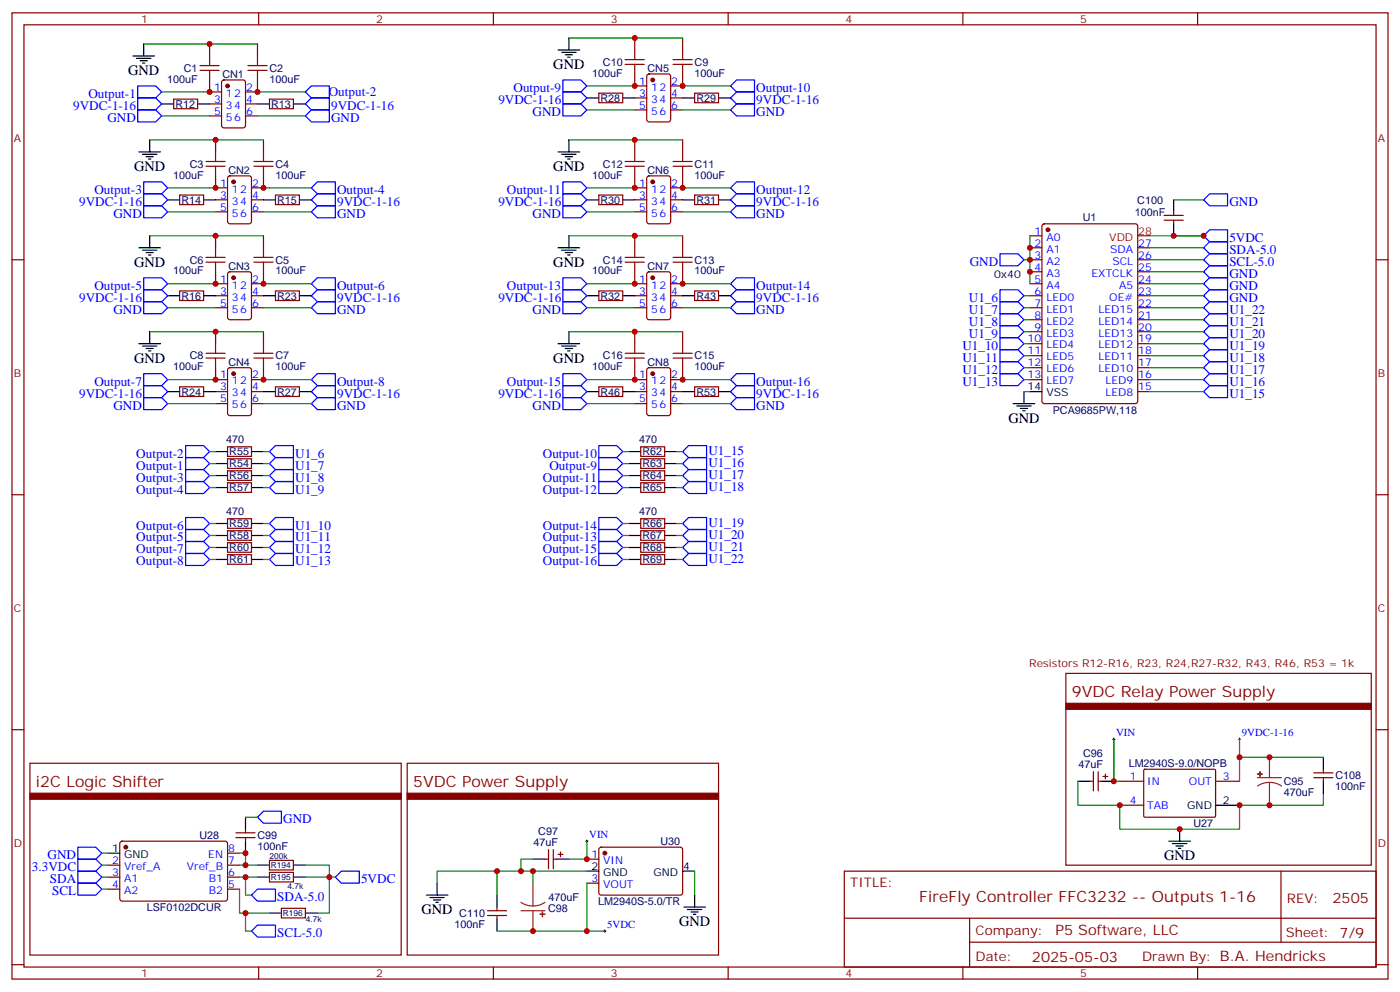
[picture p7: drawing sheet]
<svg xmlns="http://www.w3.org/2000/svg" width="412mm" height="292mm" viewBox="0 0 412 292" stroke-linecap="round" stroke-linejoin="round" font-family="sans-serif">
<g fill="none" stroke="#870000" stroke-width=".35">
<path d="M3.5 3.8h405.4v284.3h-405.4zM7.1 7.3h398.2v277.3h-398.2zM61.7 12.9v3.6M75.8 12.9v3.6M76.2 3.8v3.5M145.3 3.8v3.5M187 11.2v3.5M201.1 11.2v3.5M214.5 3.8v3.5M283.6 3.8v3.5M352.8 3.8v3.5M51.2 29.2h7v2.8h-7z"/>
<path d="M61.7 23.5v3.6h3.6M61.7 34.1h3.6M61.7 30.6h3.6M65.5 23.7l.5-.2h5.6l.7 .5v12.9l-.4 .7h-5.9l-.7-.4v-13zM72.3 34.1h3.5M72.3 30.6h3.5M75.8 23.5v3.6h-3.5M79.4 29.2h7v2.8h-7zM176.4 27.4h7v2.8h-7zM187 21.8v3.5h3.5M187 32.3h3.5M187 28.8h3.5"/>
<path d="M190.7 22l.5-.2h5.6l.7 .4 .1 13-.5 .6-5.9 .1-.6-.5-.1-12.9zM197.6 32.3h3.5M197.6 28.8h3.5M201.1 21.8v3.5h-3.5M204.6 27.4h7.1v2.8h-7.1zM52.9 57.4h7.1v2.8h-7.1zM63.5 51.8v3.5h3.5M63.5 58.8h3.5M63.5 41.2v3.5M67.3 52l.4-.2h5.7l.6 .4 .1 13-.5 .6-5.9 .1-.6-.5-.1-12.9zM74.1 58.8h3.5M77.6 51.8v3.5h-3.5"/>
<path d="M77.6 41.2v3.5M81.1 57.4h7.1v2.8h-7.1zM176.4 57.4h7v2.8h-7zM187 51.8v3.5h3.5M187 58.8h3.5M187 41.2v3.5M190.7 52l.5-.2h5.6l.7 .4 .1 13-.5 .6-5.9 .1-.6-.5-.1-12.9zM197.6 58.8h3.5M201.1 51.8v3.5h-3.5M201.1 41.2v3.5M204.6 57.4h7.1v2.8h-7.1zM3.5 76.4h3.6"/>
<path d="M63.5 62.3h3.5M63.5 80v3.5h3.5M63.5 69.4v3.5M74.1 62.3h3.5M77.6 80v3.5h-3.5M77.6 69.4v3.5M187 62.3h3.5M187 80v3.5h3.5M187 69.4v3.5M197.6 62.3h3.5M201.1 80v3.5h-3.5M201.1 69.4v3.5"/>
<path d="M303.4 76.4h3.5M303.4 69.4h3.5M303.4 72.9h3.5M303.4 80h3.5M307.2 66.1l.4-.2h26.8l.7 .4v51.8l-.4 .6-27.1 .1-.6-.5-.1-51.7zM335.1 76.4h3.6M335.1 72.9h3.6M335.1 80h3.6M342.9 63.4h5.6M342.9 64.8h5.6M345.7 62.3v1.1M345.7 64.8v1.1"/>
<path d="M405.3 76.4h3.6M52.9 85.6h7.1v2.8h-7.1zM63.5 90.6h3.5M63.5 87h3.5M63.5 97.6v3.5M67.3 80.2l.4-.2h5.7l.6 .4 .1 13-.5 .6-5.9 .1-.6-.5-.1-12.9zM74.1 90.6h3.5M74.1 87h3.5M77.6 97.6v3.5M81.1 85.6h7.1v2.8h-7.1zM176.4 85.6h7v2.8h-7zM187 90.6h3.5"/>
<path d="M187 87h3.5M187 97.6v3.5M190.7 80.2l.5-.2h5.6l.7 .4 .1 13-.5 .6-5.9 .1-.6-.5-.1-12.9zM197.6 90.6h3.5M197.6 87h3.5M201.1 97.6v3.5M204.6 85.6h7.1v2.8h-7.1zM303.4 83.5h3.5M303.4 90.6h3.5M303.4 87h3.5M303.4 94.1h3.5M303.4 97.6h3.5"/>
<path d="M335.1 83.5h3.6M335.1 90.6h3.6M335.1 87h3.6M335.1 94.1h3.6M335.1 97.6h3.6M52.9 113.8h7.1v2.9h-7.1zM63.5 108.2v3.5h3.5M63.5 118.8h3.5M63.5 115.3h3.5M67.3 108.4l.4-.2h5.7l.6 .4 .1 13-.5 .7h-5.9l-.6-.5-.1-12.9zM74.1 118.8h3.5M74.1 115.3h3.5"/>
<path d="M77.6 108.2v3.5h-3.5M81.1 113.8h7.1v2.9h-7.1zM176.4 113.8h7v2.9h-7zM187 108.2v3.5h3.5M187 118.8h3.5M187 115.3h3.5M190.7 108.4l.5-.2h5.6l.7 .4 .1 13-.5 .7h-5.9l-.6-.5-.1-12.9zM197.6 118.8h3.5M197.6 115.3h3.5M201.1 108.2v3.5h-3.5M204.6 113.8h7.1v2.9h-7.1zM303.4 111.7h3.5"/>
<path d="M303.4 101.1h3.5M303.4 104.7h3.5M303.4 108.2h3.5M335.1 111.7h3.6M335.1 115.3h3.6M335.1 101.1h3.6M335.1 104.7h3.6M335.1 108.2h3.6M67 135h7.1v2.8h-7.1zM67 131.5h7.1v2.8h-7.1zM67 138.5h7.1v2.9h-7.1zM188.7 131.5h7.1v2.8h-7.1z"/>
<path d="M188.7 135h7.1v2.8h-7.1zM188.7 138.5h7.1v2.9h-7.1zM3.5 145.6h3.6M67 142.1h7.1v2.8h-7.1zM67 156.2h7.1v2.8h-7.1zM67 152.6h7.1v2.9h-7.1zM67 159.7h7.1v2.8h-7.1zM188.7 142.1h7.1v2.8h-7.1zM188.7 152.6h7.1v2.9h-7.1zM188.7 156.2h7.1v2.8h-7.1zM188.7 159.7h7.1v2.8h-7.1zM405.3 145.6h3.6"/>
<path d="M67 163.2h7.1v2.9h-7.1zM188.7 163.2h7.1v2.9h-7.1zM314 198.2h89.9v56.4h-89.9zM3.5 214.7h3.6M405.3 214.7h3.6M8.8 224.6h109.4v56.5h-109.4zM119.9 224.6h91.8v56.5h-91.8zM321 229.9h1.1M322.1 227.1v5.6M323.5 229.9h1.1M323.5 227.1v5.6M324.9 228.5h1.4"/>
<path d="M325.6 227.8v1.4M329.8 229.9h7.1M329.8 237h7.1M337 226.6l.3-.2h20.6l.2 .3-.1 13.6-.3 .2-20.6-.1-.2-.3zM358.1 229.9h7M387 227.4h5.6M387 228.8h5.6M389.8 226.4v1M389.8 228.8v1.1M31.7 254.6h3.6M31.7 258.1h3.6M35.5 247.8l.5-.3 30.6 .1 .4 .6v16.6l-.7 .4-30.6-.1-.4-.6v-16.3z"/>
<path d="M67 254.6h3.6M67 258.1h3.6M67 251.1h3.6M69.5 245.1h5.6M69.5 246.5h5.6M72.3 244v1.1M72.3 246.5v1M79.4 253.2h7v2.8h-7zM79.4 256.7h7v2.8h-7zM160.5 252.8h1.1M161.6 250v5.7M163 252.8h1"/>
<path d="M163 250v5.7M164.4 251.4h1.4M165.1 250.7v1.4M172.9 252.8h3.5M172.9 259.9h3.5M176.6 249.5l.5-.2 23.6 .1 .4 .6-.1 13-.6 .4h-23.6l-.4-.7v-12.7zM248.7 256.4h156.6v28.2h-156.6zM377.3 256.4v20.9M31.7 261.7h3.6M67 261.7h3.6M82.9 267.3h7.1v2.8h-7.1zM143.6 268h5.6"/>
<path d="M143.6 269.4h5.6M146.4 266.9v1.1M146.4 269.4v1.1M248.7 270.2h156.5M285.6 277.3h119.6M285.6 270.2v14.1M3.5 283.9h3.6M76.2 284.6v3.5M145.3 284.6v3.5M214.5 284.6v3.5M283.6 284.6v3.5M352.8 284.6v3.5"/>
<path d="M405.3 283.9h3.6"/>
</g>
<g fill="#870000" stroke="#870000" stroke-width=".35">
<path d="M314 207h89.9v1.7h-89.9z"/>
<path d="M119.9 233.4h91.8v1.8h-91.8z"/>
<path d="M8.8 233.4h109.4v1.8h-109.4z"/>
<circle cx="67" cy="25.3" r=".53"/>
<circle cx="68.8" cy="53.5" r=".53"/>
<circle cx="68.8" cy="81.7" r=".53"/>
<circle cx="68.8" cy="110" r=".53"/>
<circle cx="192.3" cy="23.5" r=".53"/>
<circle cx="192.3" cy="53.5" r=".53"/>
<circle cx="192.3" cy="81.7" r=".53"/>
<circle cx="192.3" cy="110" r=".53"/>
<circle cx="308.7" cy="67.6" r=".53"/>
<circle cx="37" cy="249.3" r=".53"/>
<circle cx="178.2" cy="251.1" r=".53"/>
</g>
<g fill="none" stroke="#000" stroke-width=".35">
<path d="M39.2 16.5h6.3M40.2 17.2h4.2M41.3 17.9h2.1M42 18.6h.7M42.3 12.9v3.6M164.4 14.7h6.3M165.5 15.4h4.2M166.5 16.1h2.1M167.2 16.8h.7M167.6 11.2v3.5M47.6 30.6h3.6M58.2 30.6h3.5"/>
<path d="M75.8 30.6h3.6M86.4 30.6h3.6M172.9 28.8h3.5M183.4 28.8h3.6M201.1 28.8h3.5M211.7 28.8h3.5M40.9 44.7h6.4M42 45.4h4.2M43 46.1h2.2M43.7 46.8h.7M44.1 41.2v3.5M49.4 58.8h3.5"/>
<path d="M60 58.8h3.5M77.6 58.8h3.5M88.2 58.8h3.5M164.4 44.7h6.3M165.5 45.4h4.2M166.5 46.1h2.1M167.2 46.8h.7M167.6 41.2v3.5M172.9 58.8h3.5M183.4 58.8h3.6M201.1 58.8h3.5M211.7 58.8h3.5"/>
<path d="M345.7 58.8v3.5M40.9 72.9h6.4M42 73.6h4.2M43 74.3h2.2M43.7 75h.7M44.1 69.4v3.5M164.4 72.9h6.3M165.5 73.6h4.2M166.5 74.3h2.1M167.2 75h.7M167.6 69.4v3.5M345.7 65.9v3.5"/>
<path d="M44.1 97.6v3.5M49.4 87h3.5M60 87h3.5M77.6 87h3.5M88.2 87h3.5M167.6 97.6v3.5M172.9 87h3.5M183.4 87h3.6M201.1 87h3.5M211.7 87h3.5M40.9 101.1h6.4M42 101.8h4.2"/>
<path d="M43 102.6h2.2M43.7 103.3h.7M49.4 115.3h3.5M60 115.3h3.5M77.6 115.3h3.5M88.2 115.3h3.5M164.4 101.1h6.3M165.5 101.8h4.2M166.5 102.6h2.1M167.2 103.3h.7M172.9 115.3h3.5M183.4 115.3h3.6"/>
<path d="M201.1 115.3h3.5M211.7 115.3h3.5M298.4 118.8h6.4M299.5 119.5h4.2M301.6 115.3v3.5M303.4 115.3h3.5M63.5 136.4h3.5M63.5 132.9h3.5M63.5 139.9h3.5M74.1 136.4h3.5M74.1 132.9h3.5M74.1 139.9h3.5"/>
<path d="M185.2 136.4h3.5M185.2 132.9h3.5M185.2 139.9h3.5M195.8 136.4h3.5M195.8 132.9h3.5M195.8 139.9h3.5M300.6 120.2h2.1M301.3 120.9h.7M63.5 143.5h3.5M63.5 157.6h3.5M63.5 154.1h3.5M74.1 143.5h3.5"/>
<path d="M74.1 157.6h3.5M74.1 154.1h3.5M185.2 143.5h3.5M185.2 157.6h3.5M185.2 154.1h3.5M195.8 143.5h3.5M195.8 157.6h3.5M195.8 154.1h3.5M63.5 161.1h3.5M63.5 164.6h3.5M74.1 161.1h3.5M74.1 164.6h3.5"/>
<path d="M185.2 161.1h3.5M185.2 164.6h3.5M195.8 161.1h3.5M195.8 164.6h3.5M317.5 229.9h3.5M324.6 229.9h3.5M358.1 237h7M389.8 222.8v3.6M389.8 229.9v3.5M31.7 251.1h3.6M72.3 240.5v3.5M72.3 247.5v3.6"/>
<path d="M75.8 254.6h3.6M75.8 258.1h3.6M86.4 254.6h3.6M86.4 258.1h3.6M128.8 259.9v3.5M157 252.8h3.5M164 252.8h3.6M172.9 256.4h3.5M201.1 256.4h3.5M344.3 247.5h6.4M345.4 248.2h4.2M346.4 249h2.1"/>
<path d="M347.1 249.7h.7M347.5 244v3.5M79.4 268.7h3.5M90 268.7h3.5M125.6 263.4h6.3M126.6 264.1h4.3M127.7 264.8h2.1M128.4 265.5h.7M146.4 263.4v3.5M146.4 270.5v3.5M201.4 266.9h6.4M202.5 267.7h4.2"/>
<path d="M203.6 268.4h2.1M204.3 269.1h.7M204.6 263.4v3.5"/>
</g>
<path d="M335.1 69.4h3.6" fill="none" stroke="#f00" stroke-width=".35"/>
<g fill="none" stroke="#00f" stroke-width=".35">
<path d="M40.6 32.3h5.3l1.7 1.8-1.7 1.8h-5.3zM40.6 25.3h5.3l1.7 1.8-1.7 1.7h-5.3zM40.6 28.8h5.3l1.7 1.8-1.7 1.7h-5.3zM90 34.1l1.7-1.8h5.3v3.6h-5.3zM90 30.6l1.7-1.8h5.3v3.5h-5.3zM90 27.1l1.7-1.8h5.3v3.5h-5.3zM165.8 30.6h5.3l1.8 1.7-1.8 1.8h-5.3zM165.8 23.5h5.3l1.8 1.8-1.8 1.8h-5.3zM165.8 27.1h5.3l1.8 1.7-1.8 1.8h-5.3zM217 30.6h5.2v3.5h-5.2l-1.8-1.8zM217 23.5h5.2v3.6h-5.2l-1.8-1.8zM217 27.1h5.2v3.5h-5.2l-1.8-1.8z"/>
<path d="M42.3 53.5h5.3l1.8 1.8-1.8 1.7h-5.3zM42.3 57h5.3l1.8 1.8-1.8 1.8h-5.3zM93.5 53.5h5.3v3.5h-5.3l-1.8-1.7zM93.5 57h5.3v3.6h-5.3l-1.8-1.8zM165.8 53.5h5.3l1.8 1.8-1.8 1.7h-5.3zM165.8 57h5.3l1.8 1.8-1.8 1.8h-5.3zM217 53.5h5.2v3.5h-5.2l-1.8-1.7zM217 57h5.2v3.6h-5.2l-1.8-1.8zM356.3 57h5.3v3.6h-5.3l-1.8-1.8zM42.3 60.6h5.3l1.8 1.7-1.8 1.8h-5.3zM93.5 60.6h5.3v3.5h-5.3l-1.8-1.8zM165.8 60.6h5.3l1.8 1.7-1.8 1.8h-5.3z"/>
<path d="M217 60.6h5.2v3.5h-5.2l-1.8-1.8zM294.6 74.7h5.3l1.7 1.7-1.7 1.8h-5.3zM354.5 72.9l1.8-1.7h5.3v3.5h-5.3zM354.5 80l1.8-1.8h5.3v3.5h-5.3zM356.3 74.7h5.3v3.5h-5.3l-1.8-1.8zM356.3 67.6h5.3v3.6h-5.3l-1.8-1.8zM42.3 88.8h5.3l1.8 1.8-1.8 1.7h-5.3zM42.3 81.7h5.3l1.8 1.8-1.8 1.8h-5.3zM42.3 85.3h5.3l1.8 1.7-1.8 1.8h-5.3zM93.5 88.8h5.3v3.5h-5.3l-1.8-1.7zM93.5 81.7h5.3v3.6h-5.3l-1.8-1.8zM93.5 85.3h5.3v3.5h-5.3l-1.8-1.8z"/>
<path d="M165.8 88.8h5.3l1.8 1.8-1.8 1.7h-5.3zM165.8 81.7h5.3l1.8 1.8-1.8 1.8h-5.3zM165.8 85.3h5.3l1.8 1.7-1.8 1.8h-5.3zM217 88.8h5.2v3.5h-5.2l-1.8-1.7zM217 81.7h5.2v3.6h-5.2l-1.8-1.8zM217 85.3h5.2v3.5h-5.2l-1.8-1.8zM294.6 85.3h5.3l1.7 1.7-1.7 1.8h-5.3zM294.6 88.8h5.3l1.7 1.8-1.7 1.7h-5.3zM294.6 92.3h5.3l1.7 1.8-1.7 1.7h-5.3zM294.6 95.8h5.3l1.7 1.8-1.7 1.8h-5.3zM294.6 99.4h5.3l1.7 1.7-1.7 1.8h-5.3zM354.5 87l1.8-1.7h5.3v3.5h-5.3z"/>
<path d="M354.5 94.1l1.8-1.8h5.3v3.5h-5.3zM356.3 81.7h5.3v3.6h-5.3l-1.8-1.8zM356.3 99.4h5.3v3.5h-5.3l-1.8-1.8zM356.3 95.8h5.3v3.6h-5.3l-1.8-1.8zM356.3 88.8h5.3v3.5h-5.3l-1.8-1.7zM42.3 117h5.3l1.8 1.8-1.8 1.7h-5.3zM42.3 110h5.3l1.8 1.7-1.8 1.8h-5.3zM42.3 113.5h5.3l1.8 1.8-1.8 1.7h-5.3zM93.5 117h5.3v3.5h-5.3l-1.8-1.7zM93.5 110h5.3v3.5h-5.3l-1.8-1.8zM93.5 113.5h5.3v3.5h-5.3l-1.8-1.7zM165.8 117h5.3l1.8 1.8-1.8 1.7h-5.3z"/>
<path d="M165.8 110h5.3l1.8 1.7-1.8 1.8h-5.3zM165.8 113.5h5.3l1.8 1.8-1.8 1.7h-5.3zM217 117h5.2v3.5h-5.2l-1.8-1.7zM217 110h5.2v3.5h-5.2l-1.8-1.8zM217 113.5h5.2v3.5h-5.2l-1.8-1.7zM294.6 102.9h5.3l1.7 1.8-1.7 1.7h-5.3zM294.6 106.4h5.3l1.7 1.8-1.7 1.8h-5.3zM294.6 110h5.3l1.7 1.7-1.7 1.8h-5.3zM354.5 111.7l1.8-1.7h5.3v3.5h-5.3zM354.5 104.7l1.8-1.8h5.3v3.5h-5.3zM356.3 113.5h5.3v3.5h-5.3l-1.8-1.7zM356.3 106.4h5.3v3.6h-5.3l-1.8-1.8z"/>
<path d="M54.7 134.7h5.3l1.7 1.7-1.7 1.8h-5.3zM54.7 131.1h5.3l1.7 1.8-1.7 1.8h-5.3zM54.7 138.2h5.3l1.7 1.7-1.7 1.8h-5.3zM79.4 132.9l1.7-1.8h5.3v3.6h-5.3zM79.4 136.4l1.7-1.7h5.3v3.5h-5.3zM79.4 139.9l1.7-1.7h5.3v3.5h-5.3zM176.4 134.7h5.3l1.7 1.7-1.7 1.8h-5.3zM176.4 131.1h5.3l1.7 1.8-1.7 1.8h-5.3zM176.4 138.2h5.3l1.7 1.7-1.7 1.8h-5.3zM201.1 132.9l1.7-1.8h5.3v3.6h-5.3zM201.1 136.4l1.7-1.7h5.3v3.5h-5.3zM201.1 139.9l1.7-1.7h5.3v3.5h-5.3z"/>
<path d="M54.7 141.7h5.3l1.7 1.8-1.7 1.7h-5.3zM54.7 155.8h5.3l1.7 1.8-1.7 1.7h-5.3zM54.7 152.3h5.3l1.7 1.8-1.7 1.7h-5.3zM54.7 159.3h5.3l1.7 1.8-1.7 1.8h-5.3zM79.4 143.5l1.7-1.8h5.3v3.5h-5.3zM81.1 152.3h5.3v3.5h-5.3l-1.7-1.7zM81.1 155.8h5.3v3.5h-5.3l-1.7-1.7zM81.1 159.3h5.3v3.6h-5.3l-1.7-1.8zM176.4 141.7h5.3l1.7 1.8-1.7 1.7h-5.3zM176.4 155.8h5.3l1.7 1.8-1.7 1.7h-5.3zM176.4 152.3h5.3l1.7 1.8-1.7 1.7h-5.3zM176.4 159.3h5.3l1.7 1.8-1.7 1.8h-5.3z"/>
<path d="M201.1 143.5l1.7-1.8h5.3v3.5h-5.3zM201.1 154.1l1.7-1.8h5.3v3.5h-5.3zM201.1 157.6l1.7-1.8h5.3v3.5h-5.3zM54.7 162.9h5.3l1.7 1.7-1.7 1.8h-5.3zM81.1 162.9h5.3v3.5h-5.3l-1.7-1.8zM176.4 162.9h5.3l1.7 1.7-1.7 1.8h-5.3zM201.1 161.1l1.7-1.8h5.3v3.6h-5.3zM201.1 164.6l1.7-1.7h5.3v3.5h-5.3zM77.6 238.7h5.3v3.6h-5.3l-1.8-1.8zM22.9 249.3h5.3l1.8 1.8-1.8 1.7h-5.3zM22.9 252.8h5.3l1.8 1.8-1.8 1.8h-5.3zM22.9 256.4h5.3l1.8 1.7-1.8 1.8h-5.3z"/>
<path d="M22.9 259.9h5.3l1.8 1.8-1.8 1.7h-5.3zM100.5 256.4h5.3v3.5h-5.3l-1.7-1.8zM75.8 261.7h5.3v3.5h-5.3l-1.7-1.8zM75.8 272.2h5.3v3.6h-5.3l-1.7-1.8z"/>
</g>
<path d="M370.4 228.8h7.1M373.9 230.3l1.9 .2 1.7 .8M373.9 230.3l-1.8 .2-1.7 .8M373.9 222.8v6M373.9 230.3v6.7M157 259.9v6.7M153.5 265.5l1.6 .9 1.9 .2M153.5 268h7M157 268v6M160.5 265.5l-1.7 .9-1.8 .2" fill="none" stroke="#8c2424" stroke-width=".35"/>
<g fill="#8c2424" stroke="#8c2424" stroke-width=".35">
<path d="M370.4 227.8h1.4z"/>
<path d="M371.1 227.1l.1 1.4z"/>
<path d="M159.1 269l1.4 .1z"/>
<path d="M159.8 268.4v1.4z"/>
</g>
<path d="M327.7 217.6h.7M328.1 217.2v.7M364.8 217.6h.7M365.1 217.2v.7M172.5 247.5h.7M172.9 247.2v.7M177.8 274h.7M178.2 273.6v.8" fill="none" stroke="#000" stroke-width=".29"/>
<g fill="none" stroke="#008700" stroke-width=".35">
<path d="M42.3 12.9h33.5M167.6 11.2h33.5M47.6 34.1h14.1M47.6 27.1h14.1M75.8 34.1h14.2M75.8 27.1h14.2M172.9 25.3h14.1M172.9 32.3h14.1M201.1 25.3h14.1M201.1 32.3h14.1M44.1 41.2h33.5M49.4 55.3h14.1"/>
<path d="M77.6 55.3h14.1M167.6 41.2h33.5M172.9 55.3h14.1M201.1 55.3h14.1M345.7 58.8h8.8M44.1 69.4h33.5M49.4 62.3h14.1M77.6 62.3h14.1M167.6 69.4h33.5M172.9 62.3h14.1M201.1 62.3h14.1M301.6 76.4h1.8"/>
<path d="M303.4 69.4v14.1M338.7 80h15.8M338.7 76.4h15.8M338.7 72.9h15.8M338.7 69.4h15.8M44.1 97.6h33.5M49.4 83.5h14.1M49.4 90.6h14.1M77.6 83.5h14.1M77.6 90.6h14.1M167.6 97.6h33.5M172.9 83.5h14.1"/>
<path d="M172.9 90.6h14.1M201.1 83.5h14.1M201.1 90.6h14.1M301.6 87h1.8M301.6 90.6h1.8M301.6 94.1h1.8M301.6 97.6h1.8M338.7 87h15.8M338.7 83.5h15.8M338.7 90.6h15.8M338.7 94.1h15.8M338.7 97.6h15.8"/>
<path d="M49.4 111.7h14.1M49.4 118.8h14.1M77.6 111.7h14.1M77.6 118.8h14.1M172.9 111.7h14.1M172.9 118.8h14.1M201.1 111.7h14.1M201.1 118.8h14.1M301.6 115.3h1.8M301.6 101.1h1.8M301.6 104.7h1.8M301.6 108.2h1.8"/>
<path d="M301.6 111.7h1.8M338.7 115.3h15.8M338.7 101.1h15.8M338.7 104.7h15.8M338.7 108.2h15.8M338.7 111.7h15.8M61.7 132.9h1.8M61.7 136.4h1.8M61.7 139.9h1.8M77.6 132.9h1.8M77.6 136.4h1.8M77.6 139.9h1.8"/>
<path d="M183.4 132.9h1.8M183.4 136.4h1.8M183.4 139.9h1.8M199.3 132.9h1.8M199.3 136.4h1.8M199.3 139.9h1.8M61.7 143.5h1.8M61.7 154.1h1.8M61.7 157.6h1.8M77.6 143.5h1.8M77.6 154.1h1.8M77.6 157.6h1.8"/>
<path d="M183.4 143.5h1.8M183.4 154.1h1.8M183.4 157.6h1.8M199.3 143.5h1.8M199.3 154.1h1.8M199.3 157.6h1.8M61.7 161.1h1.8M61.7 164.6h1.8M77.6 161.1h1.8M77.6 164.6h1.8M183.4 161.1h1.8M183.4 164.6h1.8"/>
<path d="M199.3 161.1h1.8M199.3 164.6h1.8M365.1 217.6v12.3M317.5 229.9v7.1h12.3v7h35.3v-7h24.7v-3.6M328.1 229.9v-12.3v12.3h1.7M365.1 222.8h24.7M30 258.1h1.7M30 254.6h1.7M30 251.1h1.7M70.6 251.1h1.7v3.5M70.6 258.1h5.2M70.6 254.6h5.2"/>
<path d="M72.3 258.1v5.3h1.8M72.3 240.5h3.5M90 254.6h7v14.1h-3.5M90 258.1h8.8M146.4 256.4v7M157 252.8h-3.5v3.6M157 256.4v3.5M172.9 247.5v5.3h-5.3M172.9 259.9v14.1h-26.5M172.9 256.4h-44.1v3.5M204.6 256.4v7M30 261.7h1.7"/>
<path d="M70.6 261.7v7h8.8M72.3 268.7v5.3h1.8M172.9 274h5.3"/>
</g>
<g fill="none" stroke="#a10000" stroke-width=".35">
<path d="M58.9 19.3h5.7M61.7 16.5v2.8M73 19.3h5.7M75.8 16.5v2.8M184.1 17.5h5.7M184.1 18.9h5.7M187 14.7v2.8M187 18.9v2.9M198.3 17.5h5.6M198.3 18.9h5.6M201.1 14.7v2.8M201.1 18.9v2.9"/>
<path d="M58.9 20.7h5.7M61.7 20.7v2.8M73 20.7h5.7M75.8 20.7v2.8M60.7 47.5h5.6M60.7 48.9h5.6M63.5 44.7v2.8M63.5 48.9v2.9M74.8 47.5h5.6M74.8 48.9h5.6M77.6 44.7v2.8M77.6 48.9v2.9"/>
<path d="M184.1 47.5h5.7M184.1 48.9h5.7M187 44.7v2.8M187 48.9v2.9M198.3 47.5h5.6M198.3 48.9h5.6M201.1 44.7v2.8M201.1 48.9v2.9M60.7 75.7h5.6M60.7 77.2h5.6M63.5 72.9v2.8M63.5 77.2v2.8"/>
<path d="M74.8 75.7h5.6M74.8 77.2h5.6M77.6 72.9v2.8M77.6 77.2v2.8M184.1 75.7h5.7M184.1 77.2h5.7M187 72.9v2.8M187 77.2v2.8M198.3 75.7h5.6M198.3 77.2h5.6M201.1 72.9v2.8M201.1 77.2v2.8"/>
<path d="M60.7 104h5.6M60.7 105.4h5.6M63.5 101.1v2.9M63.5 105.4v2.8M74.8 104h5.6M74.8 105.4h5.6M77.6 101.1v2.9M77.6 105.4v2.8M184.1 104h5.7M184.1 105.4h5.7M187 101.1v2.9M187 105.4v2.8"/>
<path d="M198.3 104h5.6M198.3 105.4h5.6M201.1 101.1v2.9M201.1 105.4v2.8"/>
</g>
<g fill="#c00">
<circle cx="329.8" cy="237" r=".88"/>
<circle cx="347.5" cy="244" r=".88"/>
<circle cx="328.1" cy="229.9" r=".88"/>
<circle cx="303.4" cy="72.9" r=".88"/>
<circle cx="303.4" cy="76.4" r=".88"/>
<circle cx="303.4" cy="80" r=".88"/>
<circle cx="72.3" cy="268.7" r=".88"/>
<circle cx="72.3" cy="258.1" r=".88"/>
<circle cx="72.3" cy="254.6" r=".88"/>
<circle cx="72.3" cy="251.1" r=".88"/>
<circle cx="97" cy="258.1" r=".88"/>
<circle cx="354.5" cy="69.4" r=".88"/>
<circle cx="345.7" cy="69.4" r=".88"/>
<circle cx="365.1" cy="237" r=".88"/>
<circle cx="373.9" cy="237" r=".88"/>
<circle cx="365.1" cy="222.8" r=".88"/>
<circle cx="373.9" cy="222.8" r=".88"/>
<circle cx="172.9" cy="252.8" r=".88"/>
<circle cx="157" cy="274" r=".88"/>
<circle cx="172.9" cy="274" r=".88"/>
<circle cx="153.5" cy="256.4" r=".88"/>
<circle cx="157" cy="256.4" r=".88"/>
<circle cx="146.4" cy="256.4" r=".88"/>
<circle cx="61.7" cy="27.1" r=".88"/>
<circle cx="75.8" cy="27.1" r=".88"/>
<circle cx="61.7" cy="12.9" r=".88"/>
<circle cx="63.5" cy="55.3" r=".88"/>
<circle cx="77.6" cy="55.3" r=".88"/>
<circle cx="63.5" cy="41.2" r=".88"/>
<circle cx="77.6" cy="83.5" r=".88"/>
<circle cx="63.5" cy="69.4" r=".88"/>
<circle cx="63.5" cy="83.5" r=".88"/>
<circle cx="63.5" cy="97.6" r=".88"/>
<circle cx="63.5" cy="111.7" r=".88"/>
<circle cx="77.6" cy="111.7" r=".88"/>
<circle cx="187" cy="11.2" r=".88"/>
<circle cx="187" cy="25.3" r=".88"/>
<circle cx="201.1" cy="25.3" r=".88"/>
<circle cx="187" cy="41.2" r=".88"/>
<circle cx="187" cy="55.3" r=".88"/>
<circle cx="201.1" cy="55.3" r=".88"/>
<circle cx="187" cy="69.4" r=".88"/>
<circle cx="187" cy="83.5" r=".88"/>
<circle cx="201.1" cy="83.5" r=".88"/>
<circle cx="187" cy="97.6" r=".88"/>
<circle cx="187" cy="111.7" r=".88"/>
<circle cx="201.1" cy="111.7" r=".88"/>
</g>
<g font-size="4.6" fill="#800">
<text x="315.7" y="205.2">9VDC Relay Power Supply</text>
<text x="10.6" y="231.7">i2C Logic Shifter</text>
<text x="121.7" y="231.7">5VDC Power Supply</text>
<text x="270.8" y="265.4">FireFly Controller FFC3232 -- Outputs 1-16</text>
</g>
<g font-size="4.2">
<text x="37.7" y="22.1">GND</text>
<text x="163" y="20.4">GND</text>
<text x="39.5" y="50.3">GND</text>
<text x="163" y="50.3">GND</text>
<text x="39.5" y="78.6">GND</text>
<text x="163" y="78.6">GND</text>
<text x="39.5" y="106.8">GND</text>
<text x="163" y="106.8">GND</text>
<text x="297" y="124.4">GND</text>
<text x="342.9" y="253.2">GND</text>
<text x="124.2" y="269.1">GND</text>
<text x="200" y="272.6">GND</text>
</g>
<g font-size="4.2" fill="#800">
<text x="392.5" y="265.6">2505</text>
<text x="310.9" y="275.2">P5 Software, LLC</text>
<text x="304" y="283">2025-05-03</text>
</g>
<g font-size="3.9" fill="#00f">
<text x="26" y="28.8">Output-1</text>
<text x="96.9" y="28.3">Output-2</text>
<text x="151.3" y="27.1">Output-9</text>
<text x="222.8" y="27.1">Output-10</text>
<text x="21.6" y="32.3">9VDC-1-16</text>
<text x="31.7" y="35.9">GND</text>
<text x="97.5" y="35.9">GND</text>
<text x="97.5" y="32.3">9VDC-1-16</text>
<text x="146.8" y="30.6">9VDC-1-16</text>
<text x="156.9" y="34.1">GND</text>
<text x="222.8" y="34.1">GND</text>
<text x="222.8" y="30.6">9VDC-1-16</text>
<text x="27.8" y="57">Output-3</text>
<text x="99.3" y="57">Output-4</text>
<text x="149.3" y="57">Output-11</text>
<text x="222.8" y="57">Output-12</text>
<text x="23.3" y="60.6">9VDC-1-16</text>
<text x="33.4" y="64.1">GND</text>
<text x="99.3" y="64.1">GND</text>
<text x="99.3" y="60.6">9VDC-1-16</text>
<text x="146.8" y="60.6">9VDC-1-16</text>
<text x="156.9" y="64.1">GND</text>
<text x="222.8" y="64.1">GND</text>
<text x="222.8" y="60.6">9VDC-1-16</text>
<text x="362.1" y="60.6">GND</text>
<text x="362.1" y="71.2">5VDC</text>
<text x="362.1" y="74.7">SDA-5.0</text>
<text x="285.7" y="78.2">GND</text>
<text x="362.1" y="78.2">SCL-5.0</text>
<text x="362.1" y="81.7">GND</text>
<text x="23.3" y="88.8">9VDC-1-16</text>
<text x="27.8" y="85.3">Output-5</text>
<text x="99.3" y="85.3">Output-6</text>
<text x="99.3" y="88.8">9VDC-1-16</text>
<text x="146.8" y="88.8">9VDC-1-16</text>
<text x="149.3" y="85.3">Output-13</text>
<text x="222.8" y="85.3">Output-14</text>
<text x="222.8" y="88.8">9VDC-1-16</text>
<text x="285.4" y="88.8">U1_6</text>
<text x="362.1" y="88.8">GND</text>
<text x="362.1" y="85.3">GND</text>
<text x="33.4" y="92.3">GND</text>
<text x="99.3" y="92.3">GND</text>
<text x="156.9" y="92.3">GND</text>
<text x="222.8" y="92.3">GND</text>
<text x="285.4" y="92.3">U1_7</text>
<text x="285.4" y="95.8">U1_8</text>
<text x="362.1" y="95.8">U1_21</text>
<text x="362.1" y="92.3">U1_22</text>
<text x="285.4" y="99.4">U1_9</text>
<text x="362.1" y="99.4">U1_20</text>
<text x="283.5" y="102.9">U1_10</text>
<text x="283.5" y="106.4">U1_11</text>
<text x="362.1" y="106.4">U1_18</text>
<text x="362.1" y="102.9">U1_19</text>
<text x="27.8" y="113.5">Output-7</text>
<text x="99.3" y="113.5">Output-8</text>
<text x="149.3" y="113.5">Output-15</text>
<text x="222.8" y="113.5">Output-16</text>
<text x="283.5" y="110">U1_12</text>
<text x="283.5" y="113.5">U1_13</text>
<text x="362.1" y="113.5">U1_16</text>
<text x="362.1" y="110">U1_17</text>
<text x="23.3" y="117">9VDC-1-16</text>
<text x="99.3" y="117">9VDC-1-16</text>
<text x="146.8" y="117">9VDC-1-16</text>
<text x="222.8" y="117">9VDC-1-16</text>
<text x="362.1" y="117">U1_15</text>
<text x="33.4" y="120.5">GND</text>
<text x="99.3" y="120.5">GND</text>
<text x="156.9" y="120.5">GND</text>
<text x="222.8" y="120.5">GND</text>
<text x="40.1" y="134.7">Output-2</text>
<text x="87" y="134.7">U1_6</text>
<text x="159.9" y="134.7">Output-10</text>
<text x="208.7" y="133.9">U1_15</text>
<text x="208.7" y="137.5">U1_16</text>
<text x="40.1" y="138.2">Output-1</text>
<text x="40.1" y="141.7">Output-3</text>
<text x="87" y="138.2">U1_7</text>
<text x="87" y="141.7">U1_8</text>
<text x="159.9" y="141.7">Output-11</text>
<text x="161.9" y="138.2">Output-9</text>
<text x="208.7" y="141">U1_17</text>
<text x="40.1" y="145.2">Output-4</text>
<text x="87" y="145.2">U1_9</text>
<text x="159.9" y="145.2">Output-12</text>
<text x="208.7" y="144.5">U1_18</text>
<text x="40.1" y="155.8">Output-6</text>
<text x="87" y="155.8">U1_10</text>
<text x="159.9" y="155.8">Output-14</text>
<text x="208.7" y="155.1">U1_19</text>
<text x="40.1" y="159.3">Output-5</text>
<text x="87" y="159.3">U1_11</text>
<text x="159.9" y="159.3">Output-13</text>
<text x="208.7" y="158.6">U1_20</text>
<text x="40.1" y="162.9">Output-7</text>
<text x="40.1" y="166.4">Output-8</text>
<text x="87" y="162.9">U1_12</text>
<text x="87" y="166.4">U1_13</text>
<text x="159.9" y="162.9">Output-15</text>
<text x="159.9" y="166.4">Output-16</text>
<text x="208.7" y="162.2">U1_21</text>
<text x="208.7" y="165.7">U1_22</text>
<text x="83.4" y="242.3">GND</text>
<text x="9.4" y="256.4">3.3VDC</text>
<text x="14" y="252.8">GND</text>
<text x="14.7" y="259.9">SDA</text>
<text x="15.3" y="263.4">SCL</text>
<text x="106.4" y="259.9">5VDC</text>
<text x="81.7" y="265.2">SDA-5.0</text>
<text x="81.7" y="275.8">SCL-5.0</text>
</g>
<g font-size="3.9" fill="#800">
<text x="250.5" y="260.9">TITLE:</text>
<text x="379.1" y="265.6">REV:</text>
<text x="287.4" y="275.1">Company:</text>
<text x="378.7" y="275.8">Sheet: 7/9</text>
<text x="287.4" y="282.8">Date:</text>
<text x="336.4" y="282.9">Drawn By: B.A. Hendricks</text>
</g>
<g font-size="3.2" fill="#800">
<text x="41.6" y="6.8">1</text>
<text x="110.8" y="6.8">2</text>
<text x="179.9" y="6.8">3</text>
<text x="249.1" y="6.8">4</text>
<text x="318.2" y="6.8">5</text>
<text x="4.1" y="41.9">A</text>
<text x="405.9" y="41.9">A</text>
<text x="4.1" y="111">B</text>
<text x="405.9" y="111">B</text>
<text x="4.1" y="180.2">C</text>
<text x="405.9" y="180.2">C</text>
<text x="303.2" y="196.4">Resistors R12-R16, R23, R24,R27-R32, R43, R46, R53 = 1k</text>
<text x="4.1" y="249.3">D</text>
<text x="405.9" y="249.3">D</text>
<text x="41.6" y="287.6">1</text>
<text x="110.8" y="287.6">2</text>
<text x="179.9" y="287.6">3</text>
<text x="249.1" y="287.6">4</text>
<text x="318.2" y="287.6">5</text>
</g>
<g font-size="3.2" fill="#000080">
<text x="54.2" y="21.1">C1</text>
<text x="65.5" y="22.9">CN1</text>
<text x="79.4" y="21.1">C2</text>
<text x="174.4" y="22.5">100uF</text>
<text x="177.6" y="19.3">C10</text>
<text x="190.7" y="21.2">CN5</text>
<text x="204.6" y="22.5">100uF</text>
<text x="204.6" y="19.3">C9</text>
<text x="49.2" y="24.3">100uF</text>
<text x="79.4" y="24.3">100uF</text>
<text x="176.9" y="30">R28</text>
<text x="205.1" y="30">R29</text>
<text x="51.7" y="31.7">R12</text>
<text x="79.9" y="31.7">R13</text>
<text x="51" y="52.5">100uF</text>
<text x="55.9" y="49.3">C3</text>
<text x="67.3" y="51.2">CN2</text>
<text x="81.1" y="52.5">100uF</text>
<text x="81.1" y="49.3">C4</text>
<text x="174.4" y="52.5">100uF</text>
<text x="177.6" y="49.3">C12</text>
<text x="190.7" y="51.2">CN6</text>
<text x="204.6" y="52.5">100uF</text>
<text x="204.6" y="49.3">C11</text>
<text x="53.4" y="60">R14</text>
<text x="81.6" y="60">R15</text>
<text x="176.9" y="60">R30</text>
<text x="205.1" y="60">R31</text>
<text x="335" y="60">C100</text>
<text x="318.9" y="65.2">U1</text>
<text x="334.3" y="63.5">100nF</text>
<text x="55.9" y="77.6">C6</text>
<text x="81.1" y="77.6">C5</text>
<text x="177.6" y="77.6">C14</text>
<text x="204.6" y="77.6">C13</text>
<text x="51" y="80.8">100uF</text>
<text x="67.3" y="79.4">CN3</text>
<text x="81.1" y="80.8">100uF</text>
<text x="174.4" y="80.8">100uF</text>
<text x="190.7" y="79.4">CN7</text>
<text x="204.6" y="80.8">100uF</text>
<text x="53.4" y="88.2">R16</text>
<text x="81.6" y="88.2">R23</text>
<text x="176.9" y="88.2">R32</text>
<text x="205.1" y="88.2">R43</text>
<text x="55.9" y="105.8">C8</text>
<text x="67.3" y="107.6">CN4</text>
<text x="81.1" y="105.8">C7</text>
<text x="177.6" y="105.8">C16</text>
<text x="190.7" y="107.6">CN8</text>
<text x="204.6" y="105.8">C15</text>
<text x="51" y="109">100uF</text>
<text x="81.1" y="109">100uF</text>
<text x="174.4" y="109">100uF</text>
<text x="204.6" y="109">100uF</text>
<text x="53.4" y="116.4">R24</text>
<text x="81.6" y="116.4">R27</text>
<text x="176.9" y="116.4">R46</text>
<text x="205.1" y="116.4">R53</text>
<text x="310.1" y="121.7">PCA9685PW,118</text>
<text x="66.6" y="130.5">470</text>
<text x="188.3" y="130.5">470</text>
<text x="67.5" y="137.6">R54</text>
<text x="67.5" y="134">R55</text>
<text x="189.2" y="134">R62</text>
<text x="189.2" y="137.6">R63</text>
<text x="67.5" y="141.1">R56</text>
<text x="189.2" y="141.1">R64</text>
<text x="67.5" y="144.6">R57</text>
<text x="189.2" y="144.6">R65</text>
<text x="66.6" y="151.7">470</text>
<text x="67.5" y="155.2">R59</text>
<text x="188.3" y="151.7">470</text>
<text x="189.2" y="155.2">R66</text>
<text x="67.5" y="158.7">R58</text>
<text x="189.2" y="158.7">R67</text>
<text x="67.5" y="162.3">R60</text>
<text x="67.5" y="165.8">R61</text>
<text x="189.2" y="162.3">R68</text>
<text x="189.2" y="165.8">R69</text>
<text x="317.7" y="226">47uF</text>
<text x="319.1" y="222.8">C96</text>
<text x="332.5" y="225.7">LM2940S-9.0/NOPB</text>
<text x="378.2" y="231.1">C95</text>
<text x="393.3" y="232.5">100nF</text>
<text x="393.4" y="229.3">C108</text>
<text x="378.2" y="234.3">470uF</text>
<text x="158.6" y="245.8">C97</text>
<text x="351.5" y="243.4">U27</text>
<text x="58.7" y="247">U28</text>
<text x="75.8" y="250.2">100nF</text>
<text x="75.9" y="247">C99</text>
<text x="157.1" y="249">47uF</text>
<text x="194.5" y="248.7">U30</text>
<text x="43.2" y="268.1">LSF0102DCUR</text>
<text x="135.3" y="269.9">C110</text>
<text x="161.4" y="268.2">C98</text>
<text x="161.6" y="265.1">470uF</text>
<text x="176.2" y="266.3">LM2940S-5.0/TR</text>
<text x="133.9" y="273.1">100nF</text>
</g>
<g font-size="3.2" fill="#00f">
<text x="63.1" y="26.7">1</text>
<text x="66.6" y="28.5">12</text>
<text x="72.5" y="26.7">2</text>
<text x="188.3" y="24.9">1</text>
<text x="188.3" y="28.5">3</text>
<text x="191.8" y="26.7">12</text>
<text x="197.7" y="28.5">4</text>
<text x="197.7" y="24.9">2</text>
<text x="63.1" y="30.2">3</text>
<text x="63.1" y="33.8">5</text>
<text x="66.6" y="32">34</text>
<text x="66.6" y="35.5">56</text>
<text x="72.5" y="33.8">6</text>
<text x="72.5" y="30.2">4</text>
<text x="188.3" y="32">5</text>
<text x="191.8" y="30.2">34</text>
<text x="191.8" y="33.8">56</text>
<text x="197.7" y="32">6</text>
<text x="64.8" y="54.9">1</text>
<text x="64.8" y="58.5">3</text>
<text x="68.3" y="56.7">12</text>
<text x="74.3" y="58.5">4</text>
<text x="74.3" y="54.9">2</text>
<text x="188.3" y="54.9">1</text>
<text x="188.3" y="58.5">3</text>
<text x="191.8" y="56.7">12</text>
<text x="197.7" y="58.5">4</text>
<text x="197.7" y="54.9">2</text>
<text x="64.8" y="62">5</text>
<text x="68.3" y="60.2">34</text>
<text x="68.3" y="63.7">56</text>
<text x="74.3" y="62">6</text>
<text x="188.3" y="62">5</text>
<text x="191.8" y="60.2">34</text>
<text x="191.8" y="63.7">56</text>
<text x="197.7" y="62">6</text>
<text x="304.7" y="69">1</text>
<text x="308.2" y="70.8">A0</text>
<text x="304.7" y="72.6">2</text>
<text x="304.7" y="76.1">3</text>
<text x="308.2" y="74.3">A1</text>
<text x="308.2" y="77.9">A2</text>
<text x="327.1" y="74.3">SDA</text>
<text x="327.7" y="77.9">SCL</text>
<text x="335.3" y="76.1">26</text>
<text x="335.3" y="72.6">27</text>
<text x="64.8" y="83.1">1</text>
<text x="74.3" y="83.1">2</text>
<text x="188.3" y="83.1">1</text>
<text x="197.7" y="83.1">2</text>
<text x="304.7" y="79.6">4</text>
<text x="304.7" y="83.1">5</text>
<text x="308.2" y="81.4">A3</text>
<text x="321.5" y="81.4">EXTCLK</text>
<text x="335.3" y="83.1">24</text>
<text x="335.3" y="79.6">25</text>
<text x="64.8" y="86.7">3</text>
<text x="68.3" y="84.9">12</text>
<text x="68.3" y="88.4">34</text>
<text x="74.3" y="86.7">4</text>
<text x="188.3" y="86.7">3</text>
<text x="191.8" y="84.9">12</text>
<text x="191.8" y="88.4">34</text>
<text x="197.7" y="86.7">4</text>
<text x="304.7" y="86.7">6</text>
<text x="308.2" y="84.9">A4</text>
<text x="308.2" y="88.4">LED0</text>
<text x="326.7" y="88.4">OE#</text>
<text x="329.6" y="84.9">A5</text>
<text x="335.3" y="86.7">23</text>
<text x="64.8" y="90.2">5</text>
<text x="68.3" y="92">56</text>
<text x="74.3" y="90.2">6</text>
<text x="188.3" y="90.2">5</text>
<text x="191.8" y="92">56</text>
<text x="197.7" y="90.2">6</text>
<text x="304.7" y="90.2">7</text>
<text x="304.7" y="93.7">8</text>
<text x="308.2" y="92">LED1</text>
<text x="308.2" y="95.5">LED2</text>
<text x="323.6" y="95.5">LED14</text>
<text x="323.6" y="92">LED15</text>
<text x="335.3" y="93.7">21</text>
<text x="335.3" y="90.2">22</text>
<text x="302.7" y="100.8">10</text>
<text x="304.7" y="97.3">9</text>
<text x="308.2" y="99">LED3</text>
<text x="323.6" y="99">LED13</text>
<text x="335.3" y="100.8">19</text>
<text x="335.3" y="97.3">20</text>
<text x="302.7" y="104.3">11</text>
<text x="302.7" y="107.8">12</text>
<text x="308.2" y="102.6">LED4</text>
<text x="308.2" y="106.1">LED5</text>
<text x="323.6" y="106.1">LED11</text>
<text x="323.6" y="102.6">LED12</text>
<text x="335.3" y="107.8">17</text>
<text x="335.3" y="104.3">18</text>
<text x="64.8" y="111.4">1</text>
<text x="68.3" y="113.1">12</text>
<text x="74.3" y="111.4">2</text>
<text x="188.3" y="111.4">1</text>
<text x="191.8" y="113.1">12</text>
<text x="197.7" y="111.4">2</text>
<text x="302.7" y="111.4">13</text>
<text x="308.2" y="109.6">LED6</text>
<text x="308.2" y="113.1">LED7</text>
<text x="323.6" y="109.6">LED10</text>
<text x="325.6" y="113.1">LED9</text>
<text x="335.3" y="111.4">16</text>
<text x="64.8" y="114.9">3</text>
<text x="64.8" y="118.4">5</text>
<text x="68.3" y="116.7">34</text>
<text x="74.3" y="118.4">6</text>
<text x="74.3" y="114.9">4</text>
<text x="188.3" y="114.9">3</text>
<text x="188.3" y="118.4">5</text>
<text x="191.8" y="116.7">34</text>
<text x="197.7" y="118.4">6</text>
<text x="197.7" y="114.9">4</text>
<text x="325.6" y="116.7">LED8</text>
<text x="335.3" y="114.9">15</text>
<text x="68.3" y="120.2">56</text>
<text x="191.8" y="120.2">56</text>
<text x="328.8" y="216.7">VIN</text>
<text x="365.8" y="216.7">9VDC-1-16</text>
<text x="332.8" y="229.6">1</text>
<text x="338" y="231">IN</text>
<text x="350.2" y="231">OUT</text>
<text x="360.2" y="229.6">3</text>
<text x="332.8" y="236.6">4</text>
<text x="338" y="238">TAB</text>
<text x="67.2" y="250.7">8</text>
<text x="173.6" y="246.7">VIN</text>
<text x="33.1" y="254.2">2</text>
<text x="33.1" y="257.8">3</text>
<text x="36.6" y="256">Vref_A</text>
<text x="55" y="256">Vref_B</text>
<text x="61.3" y="252.5">EN</text>
<text x="67.2" y="257.8">6</text>
<text x="67.2" y="254.2">7</text>
<text x="174.2" y="252.5">1</text>
<text x="177.7" y="254.2">VIN</text>
<text x="33.1" y="261.3">4</text>
<text x="36.6" y="259.5">A1</text>
<text x="36.6" y="263.1">A2</text>
<text x="61.5" y="263.1">B2</text>
<text x="61.5" y="259.5">B1</text>
<text x="67.2" y="261.3">5</text>
<text x="174.2" y="259.5">3</text>
<text x="177.7" y="261.3">VOUT</text>
<text x="178.9" y="273.1">5VDC</text>
</g>
<g font-size="3.2" fill="#f00">
<text x="326.8" y="70.8">VDD</text>
<text x="335.3" y="69">28</text>
</g>
<g font-size="3.2">
<text x="292.8" y="81.7">0x40</text>
<text x="302.7" y="114.9">14</text>
<text x="308.2" y="116.7">VSS</text>
<text x="349.7" y="238">GND</text>
<text x="360.2" y="236.6">2</text>
<text x="33.1" y="250.7">1</text>
<text x="36.6" y="252.5">GND</text>
<text x="174.2" y="256">2</text>
<text x="177.7" y="257.8">GND</text>
<text x="192.5" y="257.8">GND</text>
<text x="201.3" y="256">4</text>
</g>
<g font-size="2.5" fill="#000080">
<text x="79.4" y="252.8">200k</text>
<text x="79.8" y="255.5">R194</text>
<text x="79.8" y="259">R195</text>
<text x="84.7" y="261.7">4.7k</text>
<text x="83.3" y="269.5">R196</text>
<text x="90.1" y="271.4">4.7k</text>
</g>
</svg>
